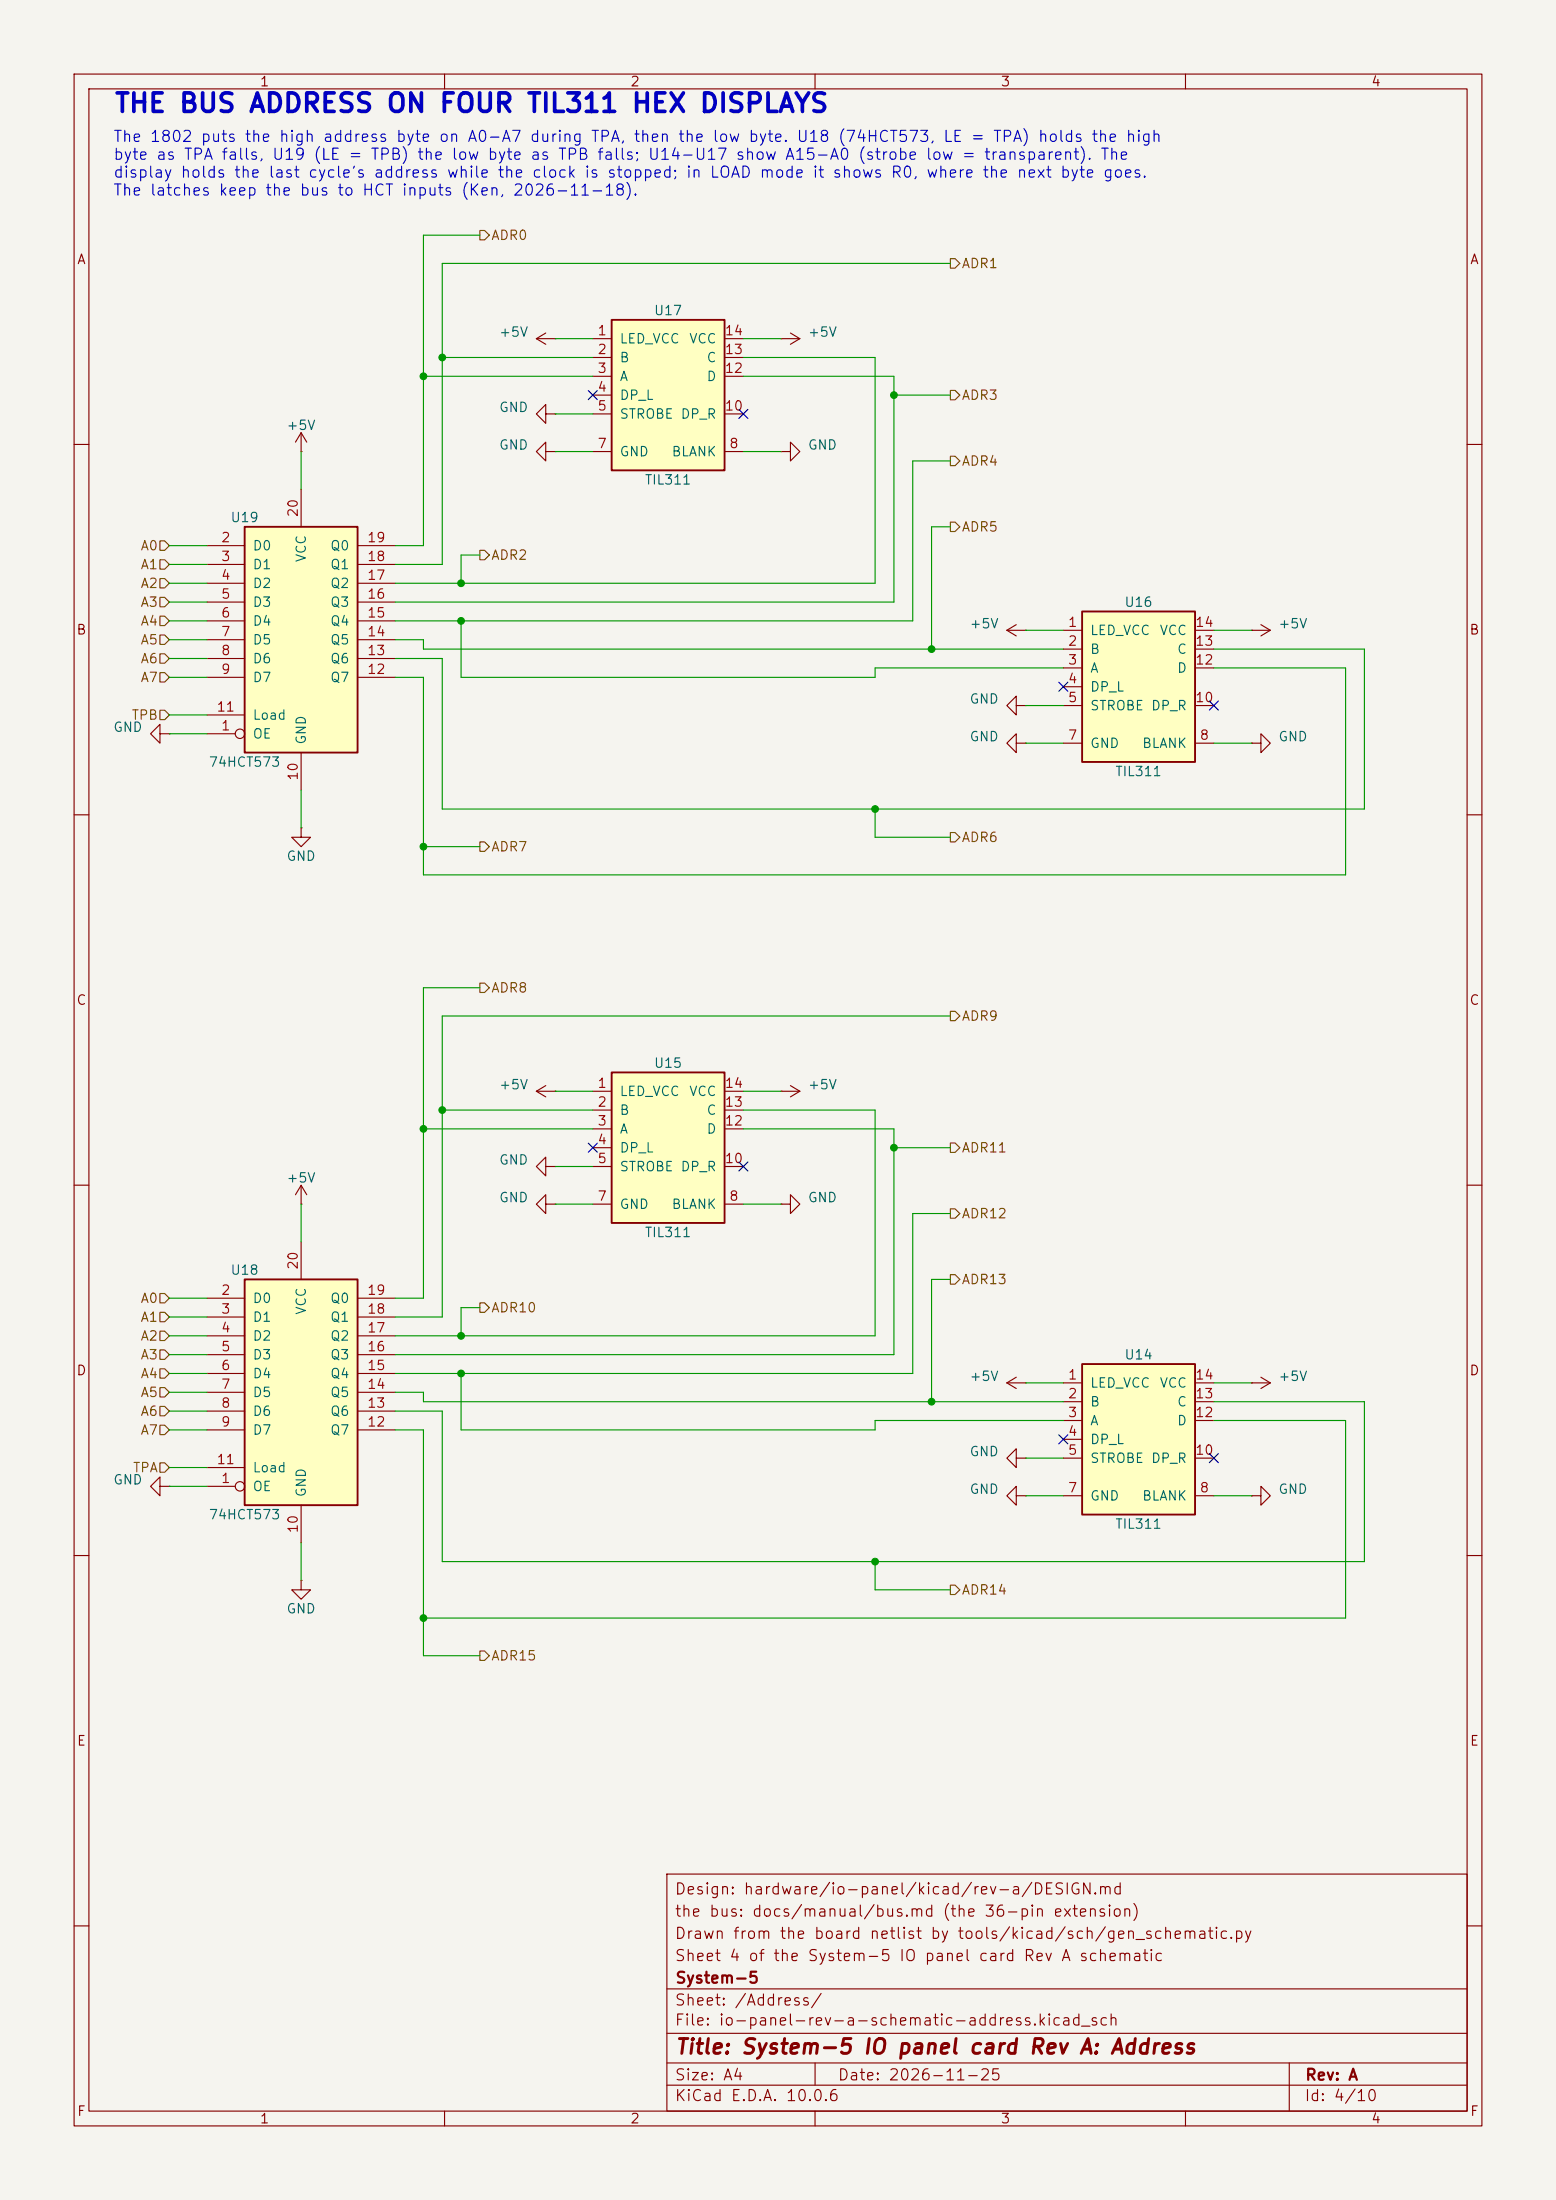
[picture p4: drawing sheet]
<svg xmlns="http://www.w3.org/2000/svg" width="210mm" height="297mm" viewBox="0 0 210 297" stroke-linecap="round" stroke-linejoin="round" font-family="sans-serif">
<path d="M0 0h210v297h-210z" fill="#f5f4ef" stroke="#f5f4ef" stroke-width=".13"/>
<g fill="none" stroke="#840000" stroke-width=".15">
<path d="M10 10h190v277h-190zM12 12h186v273h-186zM60 10v2M110 10v2M160 10v2M10 60h2M105.4 61h1.3v-1.3l1.2 1.3-1.2 1.2v-1.2M105.4 61h.1M198 60h2M21.6 99.1v-1.3l-1.3 1.3 1.3 1.2v-1.2h1.3M22.9 99.1h.1M10 110h2"/>
<path d="M198 110h2M10 160h2M198 160h2M10 210h2M21.6 200.7v-1.3l-1.3 1.3 1.3 1.2v-1.2h1.3M22.9 200.7h.1M198 210h2M90 253h108v32h-108zM10 260h2M90 278.5h108M90 274.5h108M90 268.5h108"/>
<path d="M110 278.5v3M174 278.5v6.5M198 260h2M60 285v2M90 281.5h108M110 285v2M160 285v2"/>
</g>
<path d="M33 71.1h15.3v30.5h-15.3z" fill="#ffffc2"/>
<path d="M33 71.1h15.3v30.5h-15.3z" fill="none" stroke="#840000" stroke-width=".25"/>
<g fill="none" stroke="#840000" stroke-width=".15">
<path d="M27.9 73.7h5.1M27.9 76.2h5.1M27.9 78.7h5.1M40.6 66v5.1M48.3 73.7h5M48.3 76.2h5M48.3 78.7h5M27.9 99.1h3.8M27.9 81.3h5.1M27.9 83.8h5.1M27.9 86.4h5.1M27.9 88.9h5.1"/>
<path d="M27.9 91.4h5.1M27.9 96.5h5.1M48.3 81.3h5M48.3 83.8h5M48.3 86.4h5M48.3 88.9h5M48.3 91.4h5M40.6 101.6v5.1"/>
<circle cx="32.4" cy="99.1" r=".63"/>
</g>
<path d="M146 184.2h15.3v20.3h-15.3z" fill="#ffffc2"/>
<path d="M146 184.2h15.3v20.3h-15.3z" fill="none" stroke="#840000" stroke-width=".25"/>
<g fill="none" stroke="#840000" stroke-width=".15">
<path d="M73.7 157.5v-1.3l-1.3 1.3 1.3 1.3v-1.3h1.2M74.9 157.5h.1M73.7 162.6v-1.3l-1.3 1.3 1.3 1.2v-1.2h1.2M74.9 162.6h.1M135.9 186.7h2.5M135.9 186.7l1.3 .8M137.2 196.9v-1.3l-1.3 1.3 1.3 1.2v-1.2h1.2M137.2 185.9l-1.3 .8M138.4 186.7h.1M138.4 196.9h.1M143.5 186.7h2.5M143.5 189.2h2.5"/>
<path d="M143.5 191.8h2.5M143.5 194.3h2.5M143.5 196.9h2.5M161.3 186.7h2.5M161.3 189.2h2.5M161.3 191.8h2.5M161.3 196.9h2.5M168.9 186.7h.1M168.9 186.7h2.5M170.2 185.9l1.2 .8M171.4 186.7l-1.2 .8M40.6 213.4v1.2h1.3l-1.3 1.3-1.2-1.3h1.2"/>
<path d="M40.6 213.4h.1M137.2 201.9v-1.2l-1.3 1.2 1.3 1.3v-1.3h1.2M138.4 201.9h.1M143.5 201.9h2.5M161.3 201.9h2.5M168.9 201.9h1.3v-1.2l1.2 1.2-1.2 1.3v-1.3M168.9 201.9h.1"/>
</g>
<path d="M33 172.7h15.3v30.5h-15.3z" fill="#ffffc2"/>
<path d="M33 172.7h15.3v30.5h-15.3z" fill="none" stroke="#840000" stroke-width=".25"/>
<g fill="none" stroke="#840000" stroke-width=".15">
<path d="M72.4 147.3l1.3 .8M72.4 147.3h2.5M73.7 146.6l-1.3 .7M74.9 147.3h.1M105.4 147.3h.1M105.4 147.3h2.5M106.7 146.6l1.2 .7M107.9 147.3l-1.2 .8M27.9 175.3h5.1M27.9 177.8h5.1M40.6 167.6v5.1M48.3 175.3h5"/>
<path d="M48.3 177.8h5M105.4 162.6h1.3v-1.3l1.2 1.3-1.2 1.2v-1.2M105.4 162.6h.1M27.9 180.3h5.1M27.9 182.9h5.1M27.9 185.4h5.1M27.9 188h5.1M27.9 190.5h5.1M27.9 193h5.1M27.9 198.1h5.1M48.3 180.3h5M48.3 182.9h5"/>
<path d="M48.3 185.4h5M48.3 188h5M48.3 190.5h5M48.3 193h5M27.9 200.7h3.8M40.6 203.2v5.1"/>
<circle cx="32.4" cy="200.7" r=".63"/>
</g>
<path d="M82.5 144.8h15.3v20.3h-15.3z" fill="#ffffc2"/>
<path d="M82.5 144.8h15.3v20.3h-15.3z" fill="none" stroke="#840000" stroke-width=".25"/>
<g fill="none" stroke="#840000" stroke-width=".15">
<path d="M137.2 100.3v-1.2l-1.3 1.2 1.3 1.3v-1.3h1.2M138.4 100.3h.1M80 147.3h2.5M80 149.9h2.5M80 152.4h2.5M80 154.9h2.5M80 157.5h2.5M97.8 147.3h2.5M97.8 149.9h2.5M97.8 152.4h2.5M97.8 157.5h2.5M80 162.6h2.5"/>
<path d="M97.8 162.6h2.5"/>
</g>
<path d="M146 82.6h15.3v20.3h-15.3z" fill="#ffffc2"/>
<path d="M146 82.6h15.3v20.3h-15.3z" fill="none" stroke="#840000" stroke-width=".25"/>
<g fill="none" stroke="#840000" stroke-width=".15">
<path d="M40.6 58.4l-.7 1.3M40.6 58.4l.8 1.3M40.6 58.4v2.6M72.4 45.7h2.5M72.4 45.7l1.3 .8M73.7 55.9v-1.3l-1.3 1.3 1.3 1.3v-1.3h1.2M73.7 45l-1.3 .7M74.9 45.7h.1M74.9 55.9h.1M105.4 45.7h.1M105.4 45.7h2.5M106.7 45l1.2 .7"/>
<path d="M107.9 45.7l-1.2 .8M40.6 61h.1M73.7 61v-1.3l-1.3 1.3 1.3 1.2v-1.2h1.2M74.9 61h.1M135.9 85.1h2.5M135.9 85.1l1.3 .8M137.2 95.3v-1.3l-1.3 1.3 1.3 1.2v-1.2h1.2M137.2 84.3l-1.3 .8M138.4 85.1h.1M138.4 95.3h.1M143.5 85.1h2.5M143.5 87.6h2.5"/>
<path d="M143.5 90.2h2.5M143.5 92.7h2.5M143.5 95.3h2.5M161.3 85.1h2.5M161.3 87.6h2.5M161.3 90.2h2.5M161.3 95.3h2.5M168.9 85.1h.1M168.9 85.1h2.5M170.2 84.3l1.2 .8M171.4 85.1l-1.2 .8M40.6 111.8v1.2h1.3l-1.3 1.3-1.2-1.3h1.2"/>
<path d="M40.6 111.8h.1M143.5 100.3h2.5M161.3 100.3h2.5M168.9 100.3h1.3v-1.2l1.2 1.2-1.2 1.3v-1.3M168.9 100.3h.1"/>
</g>
<path d="M82.5 43.2h15.3v20.3h-15.3z" fill="#ffffc2"/>
<path d="M82.5 43.2h15.3v20.3h-15.3z" fill="none" stroke="#840000" stroke-width=".25"/>
<g fill="none" stroke="#840000" stroke-width=".15">
<path d="M80 45.7h2.5M80 48.3h2.5M80 50.8h2.5M80 53.3h2.5M80 55.9h2.5M97.8 45.7h2.5M97.8 48.3h2.5M97.8 50.8h2.5M97.8 55.9h2.5M80 61h2.5M97.8 61h2.5M40.6 162.6h.1"/>
<path d="M40.6 160l-.7 1.3M40.6 160l.8 1.3M40.6 160v2.6"/>
</g>
<g fill="none" stroke="#725600" stroke-width=".15">
<path d="M64.8 31.1h.6l.6 .7-.6 .6h-.6zM128.3 34.9h.6l.6 .7-.6 .6h-.6zM128.3 52.7h.6l.6 .6-.6 .7h-.6zM21.6 78.1h.6l.7 .6-.7 .7h-.6zM21.6 75.6h.6l.7 .6-.7 .6h-.6zM21.6 73h.6l.7 .7-.7 .6h-.6zM64.8 74.3h.6l.6 .6-.6 .7h-.6zM128.3 61.6h.6l.6 .6-.6 .7h-.6zM128.3 70.5h.6l.6 .6-.6 .7h-.6zM21.6 83.2h.6l.7 .6-.7 .7h-.6zM21.6 85.7h.6l.7 .7-.7 .6h-.6zM21.6 80.6h.6l.7 .7-.7 .6h-.6z"/>
<path d="M21.6 88.3h.6l.7 .6-.7 .6h-.6zM21.6 90.8h.6l.7 .6-.7 .7h-.6zM21.6 95.9h.6l.7 .6-.7 .7h-.6zM64.8 113.7h.6l.6 .6-.6 .6h-.6zM128.3 112.4h.6l.6 .6-.6 .7h-.6zM64.8 132.7h.6l.6 .7-.6 .6h-.6zM128.3 136.5h.6l.6 .7-.6 .6h-.6zM128.3 154.3h.6l.6 .6-.6 .7h-.6zM21.6 179.7h.6l.7 .6-.7 .7h-.6zM21.6 177.2h.6l.7 .6-.7 .6h-.6zM21.6 174.6h.6l.7 .7-.7 .6h-.6zM64.8 175.9h.6l.6 .6-.6 .7h-.6z"/>
<path d="M128.3 172.1h.6l.6 .6-.6 .7h-.6zM128.3 163.2h.6l.6 .6-.6 .7h-.6zM21.6 189.9h.6l.7 .6-.7 .6h-.6zM21.6 187.3h.6l.7 .7-.7 .6h-.6zM21.6 184.8h.6l.7 .6-.7 .7h-.6zM21.6 182.2h.6l.7 .7-.7 .6h-.6zM21.6 192.4h.6l.7 .6-.7 .7h-.6zM21.6 197.5h.6l.7 .6-.7 .7h-.6zM128.3 214h.6l.6 .6-.6 .7h-.6zM64.8 222.9h.6l.6 .6-.6 .7h-.6z"/>
</g>
<g fill="none" stroke="#009600" stroke-width=".15">
<path d="M64.8 31.8h-7.7v41.9h-3.8M128.3 35.6h-68.6v40.6h-6.4M57.1 50.8h22.9M59.7 48.3h20.3M74.9 55.9h5.1M74.9 45.7h5.1M100.3 48.3h17.8v30.4h-64.8M100.3 50.8h20.3v30.5h-67.3M100.3 45.7h5.1M120.6 53.3h7.7M22.9 78.7h5M22.9 73.7h5"/>
<path d="M22.9 76.2h5M40.6 61v5M64.8 74.9h-2.6v3.8M74.9 61h5.1M100.3 61h5.1M128.3 62.2h-5.1v21.6h-69.9M128.3 71.1h-2.6v16.5M22.9 91.4h5M22.9 83.8h5M22.9 81.3h5M22.9 88.9h5M22.9 86.4h5"/>
<path d="M22.9 99.1h5M22.9 96.5h5M53.3 86.4h3.8v1.2h86.4M62.2 83.8v7.6h55.9v-1.2h25.4M138.4 85.1h5.1M138.4 95.3h5.1M163.8 87.6h20.3v21.6h-124.4v-20.3h-6.4M163.8 90.2h17.8v27.9h-124.5v-26.7h-3.8M163.8 85.1h5.1M40.6 106.7v5.1M57.1 114.3h7.7M118.1 109.2v3.8h10.2"/>
<path d="M138.4 100.3h5.1M163.8 100.3h5.1M64.8 133.4h-7.7v41.9h-3.8M128.3 137.2h-68.6v40.6h-6.4M57.1 152.4h22.9M59.7 149.9h20.3M74.9 147.3h5.1M74.9 157.5h5.1M100.3 152.4h20.3v30.5h-67.3M100.3 149.9h17.8v30.4h-64.8M100.3 147.3h5.1M120.6 154.9h7.7"/>
<path d="M22.9 177.8h5M22.9 175.3h5M40.6 162.6v5M64.8 176.5h-2.6v3.8M74.9 162.6h5.1M100.3 162.6h5.1M128.3 163.8h-5.1v21.6h-69.9M128.3 172.7h-2.6v16.5M22.9 193h5M22.9 190.5h5M22.9 180.3h5M22.9 182.9h5"/>
<path d="M22.9 185.4h5M22.9 188h5M22.9 198.1h5M53.3 188h3.8v1.2h86.4M53.3 193h3.8v30.5h7.7M62.2 185.4v7.6h55.9v-1.2h25.4M138.4 196.9h5.1M138.4 186.7h5.1M163.8 189.2h20.3v21.6h-124.4v-20.3h-6.4M163.8 191.8h17.8v26.6h-124.5M163.8 186.7h5.1M22.9 200.7h5"/>
<path d="M40.6 208.3v5.1M118.1 210.8v3.8h10.2M138.4 201.9h5.1M163.8 201.9h5.1"/>
</g>
<g fill="none" stroke="#000084" stroke-width=".15">
<path d="M79.4 52.7l1.2 1.2M80.6 52.7l-1.2 1.2M99.7 55.3l1.2 1.2M100.9 55.3l-1.2 1.2M142.9 92.1l1.2 1.2M144.1 92.1l-1.2 1.2M163.2 94.6l1.2 1.3M164.4 94.6l-1.2 1.3M79.4 154.3l1.2 1.2M80.6 154.3l-1.2 1.2M99.7 156.9l1.2 1.2M100.9 156.9l-1.2 1.2"/>
<path d="M142.9 193.7l1.2 1.2M144.1 193.7l-1.2 1.2M163.2 196.2l1.2 1.3M164.4 196.2l-1.2 1.3"/>
</g>
<g fill="#009600" stroke="#009600" stroke-width=".13">
<circle cx="57.1" cy="218.4" r=".46"/>
<circle cx="62.2" cy="180.3" r=".46"/>
<circle cx="62.2" cy="185.4" r=".46"/>
<circle cx="62.2" cy="78.7" r=".46"/>
<circle cx="62.2" cy="83.8" r=".46"/>
<circle cx="120.6" cy="53.3" r=".46"/>
<circle cx="120.6" cy="154.9" r=".46"/>
<circle cx="118.1" cy="109.2" r=".46"/>
<circle cx="125.7" cy="87.6" r=".46"/>
<circle cx="57.1" cy="50.8" r=".46"/>
<circle cx="59.7" cy="48.3" r=".46"/>
<circle cx="59.7" cy="149.9" r=".46"/>
<circle cx="57.1" cy="152.4" r=".46"/>
<circle cx="118.1" cy="210.8" r=".46"/>
<circle cx="57.1" cy="114.3" r=".46"/>
<circle cx="125.7" cy="189.2" r=".46"/>
</g>
<text font-size="2.5" fill="#0000c2" x="15.3" y="15.8">THE BUS ADDRESS ON FOUR TIL311 HEX DISPLAYS</text>
<text font-size="2" fill="#840000" x="91" y="277.8">Title: System-5 IO panel card Rev A: Address</text>
<g font-size="1.5" fill="#0000c2">
<text x="15.2" y="19.5">The 1802 puts the high address byte on A0-A7 during TPA, then the low byte. U18 (74HCT573, LE = TPA) holds the high</text>
<text x="15.2" y="22">byte as TPA falls, U19 (LE = TPB) the low byte as TPB falls; U14-U17 show A15-A0 (strobe low = transparent). The</text>
<text x="15.2" y="24.4">display holds the last cycle's address while the clock is stopped; in LOAD mode it shows R0, where the next byte goes.</text>
<text x="15.2" y="26.8">The latches keep the bus to HCT inputs (Ken, 2026-11-18).</text>
</g>
<g font-size="1.5" fill="#840000">
<text x="91" y="256.1">Design: hardware/io-panel/kicad/rev-a/DESIGN.md</text>
<text x="91" y="262.1">Drawn from the board netlist by tools/kicad/sch/gen_schematic.py</text>
<text x="91" y="259.1">the bus: docs/manual/bus.md (the 36-pin extension)</text>
<text x="91" y="265.1">Sheet 4 of the System-5 IO panel card Rev A schematic</text>
<text x="91.1" y="268.1">System-5</text>
<text x="91" y="273.8">File: io-panel-rev-a-schematic-address.kicad_sch</text>
<text x="91" y="271.1">Sheet: /Address/</text>
<text x="91" y="281.2">Size: A4</text>
<text x="113" y="281.2">Date: 2026-11-25</text>
<text x="176.1" y="281.2">Rev: A</text>
<text x="91" y="284">KiCad E.D.A. 10.0.6</text>
<text x="176" y="284">Id: 4/10</text>
</g>
<g font-size="1.3" fill="#840000">
<text x="35" y="12">1</text>
<text x="85" y="12">2</text>
<text x="135" y="12">3</text>
<text x="185" y="12">4</text>
<text x="10.3" y="36">A</text>
<text x="198.3" y="36">A</text>
<text x="10.2" y="86">B</text>
<text x="198.2" y="86">B</text>
<text x="10.2" y="136">C</text>
<text x="198.2" y="136">C</text>
<text x="10.2" y="186">D</text>
<text x="198.2" y="186">D</text>
<text x="10.3" y="236">E</text>
<text x="198.3" y="236">E</text>
<text x="10.3" y="286">F</text>
<text x="35" y="287">1</text>
<text x="85" y="287">2</text>
<text x="135" y="287">3</text>
<text x="185" y="287">4</text>
<text x="198.3" y="286">F</text>
</g>
<g font-size="1.3" fill="#725600">
<text x="66.2" y="32.7">ADR0</text>
<text x="129.7" y="36.5">ADR1</text>
<text x="129.7" y="54.3">ADR3</text>
<text x="129.7" y="63.2">ADR4</text>
<text x="18.9" y="77.2">A1</text>
<text x="18.9" y="74.6">A0</text>
<text x="66.2" y="75.9">ADR2</text>
<text x="129.7" y="72.1">ADR5</text>
<text x="18.9" y="82.2">A3</text>
<text x="18.9" y="79.7">A2</text>
<text x="18.9" y="84.8">A4</text>
<text x="18.9" y="87.3">A5</text>
<text x="18.9" y="89.9">A6</text>
<text x="18.9" y="92.4">A7</text>
<text x="17.7" y="97.5">TPB</text>
<text x="129.7" y="114">ADR6</text>
<text x="66.2" y="115.3">ADR7</text>
<text x="66.2" y="134.3">ADR8</text>
<text x="129.7" y="138.1">ADR9</text>
<text x="129.7" y="155.9">ADR11</text>
<text x="129.7" y="164.8">ADR12</text>
<text x="129.7" y="173.7">ADR13</text>
<text x="18.9" y="178.8">A1</text>
<text x="18.9" y="176.2">A0</text>
<text x="66.2" y="177.5">ADR10</text>
<text x="18.9" y="183.8">A3</text>
<text x="18.9" y="181.3">A2</text>
<text x="18.9" y="191.5">A6</text>
<text x="18.9" y="188.9">A5</text>
<text x="18.9" y="186.4">A4</text>
<text x="18.9" y="194">A7</text>
<text x="17.8" y="199.1">TPA</text>
<text x="129.7" y="215.6">ADR14</text>
<text x="66.2" y="224.5">ADR15</text>
</g>
<g font-size="1.3" fill="#006464">
<text x="67.3" y="45.8">+5V</text>
<text x="83.5" y="46.7">LED_VCC</text>
<text x="88.2" y="42.9">U17</text>
<text x="92.9" y="46.7">VCC</text>
<text x="108.9" y="45.8">+5V</text>
<text x="83.5" y="49.2">B</text>
<text x="83.5" y="51.8">A</text>
<text x="95.3" y="51.8">D</text>
<text x="95.3" y="49.2">C</text>
<text x="38.6" y="58.4">+5V</text>
<text x="67.3" y="55.9">GND</text>
<text x="83.5" y="54.3">DP_L</text>
<text x="83.5" y="56.8">STROBE DP_R</text>
<text x="67.3" y="61">GND</text>
<text x="83.5" y="61.9">GND</text>
<text x="86.9" y="65.7">TIL311</text>
<text x="90.6" y="61.9">BLANK</text>
<text x="108.9" y="61">GND</text>
<text x="31" y="70.8">U19</text>
<text x="34" y="74.6">D0</text>
<text x="34" y="77.2">D1</text>
<text x="41.6" y="76" transform="rotate(-90 41.6 76)">VCC</text>
<text x="44.5" y="77.2">Q1</text>
<text x="44.5" y="74.6">Q0</text>
<text x="34" y="79.7">D2</text>
<text x="34" y="82.2">D3</text>
<text x="44.5" y="82.2">Q3</text>
<text x="44.5" y="79.7">Q2</text>
<text x="151.7" y="82.2">U16</text>
<text x="34" y="84.8">D4</text>
<text x="34" y="87.3">D5</text>
<text x="34" y="89.9">D6</text>
<text x="44.5" y="89.9">Q6</text>
<text x="44.5" y="87.3">Q5</text>
<text x="44.5" y="84.8">Q4</text>
<text x="130.8" y="85.2">+5V</text>
<text x="147" y="86.1">LED_VCC</text>
<text x="147" y="88.6">B</text>
<text x="156.4" y="86.1">VCC</text>
<text x="158.8" y="88.6">C</text>
<text x="172.4" y="85.2">+5V</text>
<text x="34" y="92.4">D7</text>
<text x="44.5" y="92.4">Q7</text>
<text x="130.8" y="95.3">GND</text>
<text x="147" y="91.1">A</text>
<text x="147" y="93.7">DP_L</text>
<text x="158.8" y="91.1">D</text>
<text x="15.2" y="99.1">GND</text>
<text x="34" y="100">OE</text>
<text x="34" y="97.5">Load</text>
<text x="41.6" y="100.6" transform="rotate(-90 41.6 100.6)">GND</text>
<text x="130.8" y="100.4">GND</text>
<text x="147" y="96.2">STROBE DP_R</text>
<text x="147" y="101.3">GND</text>
<text x="154.1" y="101.3">BLANK</text>
<text x="172.4" y="100.4">GND</text>
<text x="28.1" y="103.8">74HCT573</text>
<text x="150.4" y="105.1">TIL311</text>
<text x="38.6" y="116.5">GND</text>
<text x="67.3" y="147.4">+5V</text>
<text x="83.5" y="148.3">LED_VCC</text>
<text x="88.2" y="144.5">U15</text>
<text x="92.9" y="148.3">VCC</text>
<text x="108.9" y="147.4">+5V</text>
<text x="83.5" y="150.8">B</text>
<text x="83.5" y="153.4">A</text>
<text x="83.5" y="155.9">DP_L</text>
<text x="95.3" y="153.4">D</text>
<text x="95.3" y="150.8">C</text>
<text x="38.6" y="160">+5V</text>
<text x="67.3" y="157.5">GND</text>
<text x="83.5" y="158.4">STROBE DP_R</text>
<text x="67.3" y="162.6">GND</text>
<text x="83.5" y="163.5">GND</text>
<text x="86.9" y="167.3">TIL311</text>
<text x="90.6" y="163.5">BLANK</text>
<text x="108.9" y="162.6">GND</text>
<text x="31" y="172.4">U18</text>
<text x="34" y="176.2">D0</text>
<text x="34" y="178.8">D1</text>
<text x="41.6" y="177.6" transform="rotate(-90 41.6 177.6)">VCC</text>
<text x="44.5" y="178.8">Q1</text>
<text x="44.5" y="176.2">Q0</text>
<text x="34" y="181.3">D2</text>
<text x="34" y="183.8">D3</text>
<text x="44.5" y="183.8">Q3</text>
<text x="44.5" y="181.3">Q2</text>
<text x="151.7" y="183.8">U14</text>
<text x="34" y="186.4">D4</text>
<text x="34" y="188.9">D5</text>
<text x="34" y="191.5">D6</text>
<text x="44.5" y="191.5">Q6</text>
<text x="44.5" y="188.9">Q5</text>
<text x="44.5" y="186.4">Q4</text>
<text x="130.8" y="186.8">+5V</text>
<text x="147" y="187.7">LED_VCC</text>
<text x="147" y="190.2">B</text>
<text x="156.4" y="187.7">VCC</text>
<text x="158.8" y="190.2">C</text>
<text x="172.4" y="186.8">+5V</text>
<text x="34" y="194">D7</text>
<text x="44.5" y="194">Q7</text>
<text x="130.8" y="196.9">GND</text>
<text x="147" y="192.7">A</text>
<text x="147" y="195.3">DP_L</text>
<text x="147" y="197.8">STROBE DP_R</text>
<text x="158.8" y="192.7">D</text>
<text x="15.2" y="200.7">GND</text>
<text x="34" y="201.6">OE</text>
<text x="34" y="199.1">Load</text>
<text x="41.6" y="202.2" transform="rotate(-90 41.6 202.2)">GND</text>
<text x="130.8" y="202">GND</text>
<text x="147" y="202.9">GND</text>
<text x="154.1" y="202.9">BLANK</text>
<text x="172.4" y="202">GND</text>
<text x="28.1" y="205.4">74HCT573</text>
<text x="150.4" y="206.7">TIL311</text>
<text x="38.6" y="218.1">GND</text>
</g>
<g font-size="1.3" fill="#a90000">
<text x="80.5" y="45.6">1</text>
<text x="97.7" y="45.6">14</text>
<text x="80.5" y="48.1">2</text>
<text x="80.5" y="50.7">3</text>
<text x="80.5" y="53.2">4</text>
<text x="97.7" y="50.7">12</text>
<text x="97.7" y="48.1">13</text>
<text x="80.5" y="55.7">5</text>
<text x="97.7" y="55.7">10</text>
<text x="80.5" y="60.8">7</text>
<text x="98.3" y="60.8">8</text>
<text x="40.5" y="69.9" transform="rotate(-90 40.5 69.9)">20</text>
<text x="29.7" y="73.5">2</text>
<text x="29.7" y="76.1">3</text>
<text x="49.5" y="76.1">18</text>
<text x="49.5" y="73.5">19</text>
<text x="29.7" y="78.6">4</text>
<text x="29.7" y="81.1">5</text>
<text x="29.7" y="83.7">6</text>
<text x="49.5" y="83.7">15</text>
<text x="49.5" y="81.1">16</text>
<text x="49.5" y="78.6">17</text>
<text x="29.7" y="86.2">7</text>
<text x="29.7" y="88.8">8</text>
<text x="49.5" y="88.8">13</text>
<text x="49.5" y="86.2">14</text>
<text x="144" y="85">1</text>
<text x="144" y="87.5">2</text>
<text x="161.2" y="87.5">13</text>
<text x="161.2" y="85">14</text>
<text x="29.7" y="91.3">9</text>
<text x="49.5" y="91.3">12</text>
<text x="144" y="90">3</text>
<text x="144" y="92.6">4</text>
<text x="144" y="95.1">5</text>
<text x="161.2" y="95.1">10</text>
<text x="161.2" y="90">12</text>
<text x="29.1" y="96.4">11</text>
<text x="29.7" y="98.9">1</text>
<text x="144" y="100.2">7</text>
<text x="161.8" y="100.2">8</text>
<text x="40.5" y="105.5" transform="rotate(-90 40.5 105.5)">10</text>
<text x="80.5" y="147.2">1</text>
<text x="80.5" y="149.7">2</text>
<text x="97.7" y="149.7">13</text>
<text x="97.7" y="147.2">14</text>
<text x="80.5" y="152.3">3</text>
<text x="80.5" y="154.8">4</text>
<text x="97.7" y="152.3">12</text>
<text x="80.5" y="157.3">5</text>
<text x="97.7" y="157.3">10</text>
<text x="80.5" y="162.4">7</text>
<text x="98.3" y="162.4">8</text>
<text x="40.5" y="171.5" transform="rotate(-90 40.5 171.5)">20</text>
<text x="29.7" y="175.1">2</text>
<text x="29.7" y="177.7">3</text>
<text x="49.5" y="177.7">18</text>
<text x="49.5" y="175.1">19</text>
<text x="29.7" y="180.2">4</text>
<text x="29.7" y="182.7">5</text>
<text x="29.7" y="185.3">6</text>
<text x="49.5" y="185.3">15</text>
<text x="49.5" y="182.7">16</text>
<text x="49.5" y="180.2">17</text>
<text x="29.7" y="187.8">7</text>
<text x="29.7" y="190.4">8</text>
<text x="49.5" y="190.4">13</text>
<text x="49.5" y="187.8">14</text>
<text x="144" y="186.6">1</text>
<text x="144" y="189.1">2</text>
<text x="144" y="191.6">3</text>
<text x="161.2" y="191.6">12</text>
<text x="161.2" y="189.1">13</text>
<text x="161.2" y="186.6">14</text>
<text x="29.1" y="198">11</text>
<text x="29.7" y="192.9">9</text>
<text x="49.5" y="192.9">12</text>
<text x="144" y="194.2">4</text>
<text x="144" y="196.7">5</text>
<text x="161.2" y="196.7">10</text>
<text x="29.7" y="200.5">1</text>
<text x="144" y="201.8">7</text>
<text x="161.8" y="201.8">8</text>
<text x="40.5" y="207.1" transform="rotate(-90 40.5 207.1)">10</text>
</g>
</svg>
